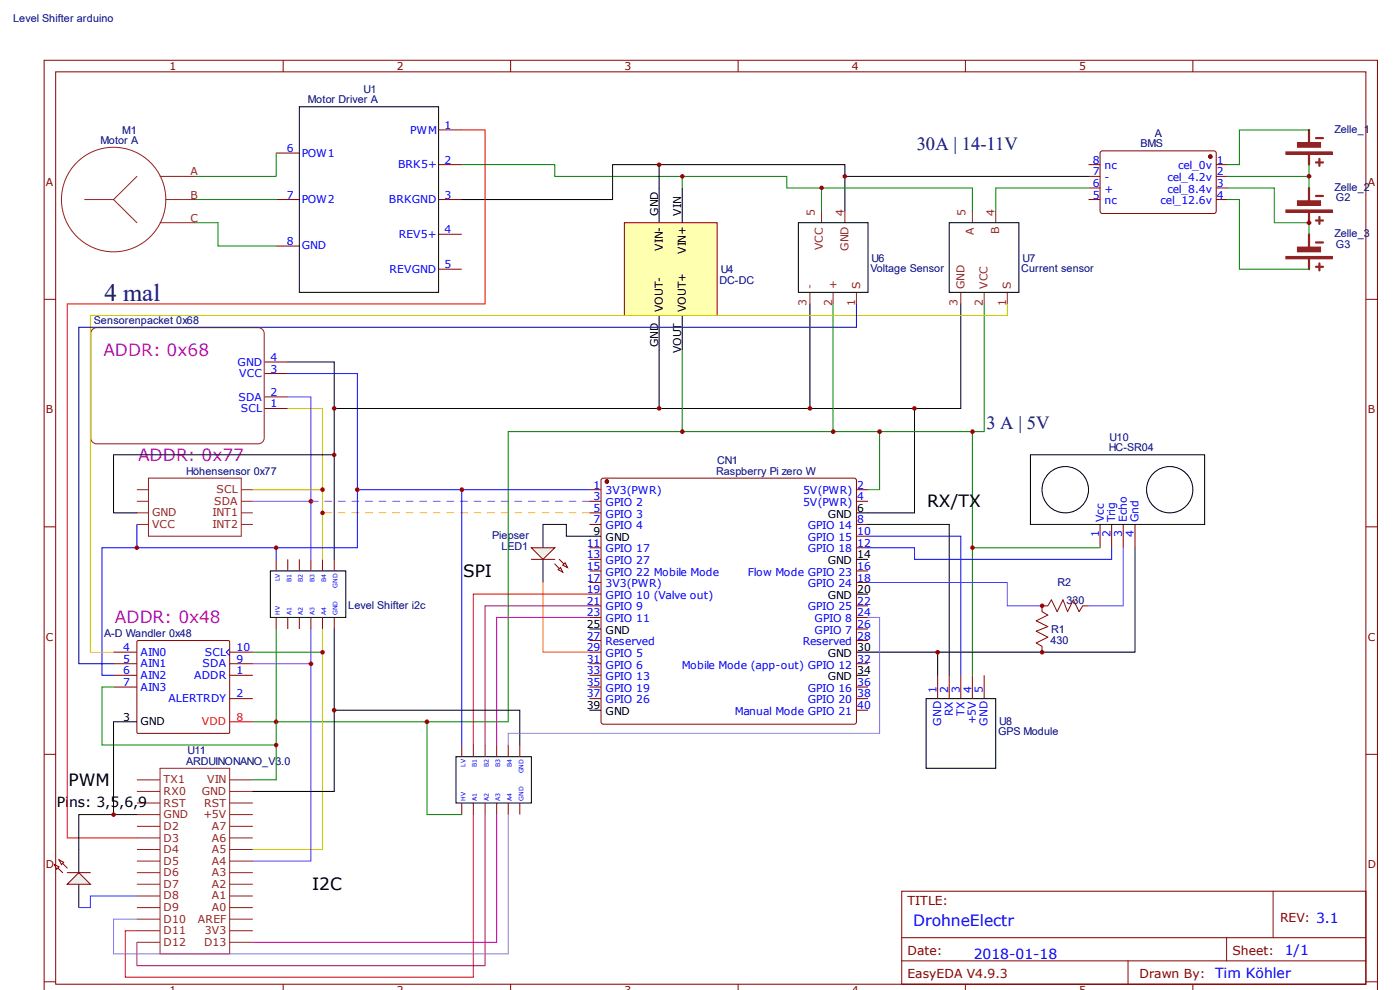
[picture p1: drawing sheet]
<svg xmlns="http://www.w3.org/2000/svg" width="297mm" height="210mm" viewBox="0 0 297 210" stroke-linecap="round" stroke-linejoin="round" font-family="sans-serif">
<g fill="none" stroke="#800" stroke-width=".21">
<path d="M9.4 12.8h282.8v197.1M9.4 12.8h.1M9.4 12.8v197.1M11.8 15.2h278v193.6h-278zM60.1 12.8v2.4M108.3 12.8v2.4M156.6 12.8v2.4M204.8 12.8v2.4M253.1 12.8v2.4M9.4 63.5h2.4M289.8 63.5h2.4M9.4 111.8h2.4"/>
<path d="M289.8 111.8h2.4M9.4 160h2.4M289.8 160h2.4M191.3 189.1h98.5v19.7h-98.5zM191.3 198.9h98.5M260.2 198.9v4.9M270.1 189.1v9.8M9.4 208.3h2.4M60.1 208.8v1.1M108.3 208.8v1.1M156.6 208.8v1.1M191.3 203.8h98.5"/>
<path d="M204.8 208.8v1.1M239.3 203.8v5M253.1 208.8v1.1M289.8 208.3h2.4"/>
</g>
<circle cx="128.7" cy="102.2" r=".37" fill="#800"/>
<g fill="none" stroke="#800" stroke-width=".21">
<path d="M127.6 101.7l.4-.3h53.2l.4 .3v51.7l-.4 .2h-53.4l-.3-.5z"/>
<circle cx="128.7" cy="102.2" r=".37"/>
</g>
<circle cx="128.7" cy="102.2" r=".37" fill="#800"/>
<g fill="none" stroke="#800" stroke-width=".21">
<path d="M125.1 103.9h2.4M125.1 106.3h2.4M125.1 108.8h2.4M125.1 111.3h2.4M125.1 116.2h2.4M125.1 118.7h2.4M181.7 103.9h2.4M181.7 106.3h2.4M181.7 111.3h2.4M181.7 116.2h2.4M181.7 113.7h2.4M125.1 121.1h2.4"/>
<path d="M125.1 123.6h2.4M125.1 126h2.4M125.1 128.5h2.4M125.1 131h2.4M125.1 135.9h2.4M125.1 138.3h2.4M181.7 121.1h2.4M181.7 123.6h2.4M181.7 128.5h2.4M181.7 131h2.4M181.7 135.9h2.4M181.7 133.4h2.4"/>
<path d="M125.1 140.8h2.4M125.1 143.3h2.4M125.1 145.8h2.4M125.1 148.2h2.4M181.7 140.8h2.4M181.7 145.8h2.4M181.7 148.2h2.4M181.7 150.7h2.4"/>
<circle cx="128.7" cy="102.2" r=".37"/>
</g>
<path d="M125.1 113.7h2.4M181.7 118.7h2.4M181.7 108.8h2.4M125.1 133.4h2.4M181.7 138.3h2.4M181.7 126h2.4M125.1 150.7h2.4M181.7 143.3h2.4" fill="none" stroke="#000" stroke-width=".21"/>
<path d="M277.7 27.6v2.9M277.7 32.5v2.4M279.2 34.5h1.5M279.2 29.3h1.5M279.9 33.7v1.5" fill="none" stroke="#8d2323" stroke-width=".47"/>
<path d="M272.8 32.2h9.8v.5h-9.8z" fill="#8d2323"/>
<path d="M272.8 32.2h9.8v.5h-9.8z" fill="none" stroke="#8d2323" stroke-width=".21"/>
<path d="M275.3 30.3h4.9v.9h-4.9z" fill="#8d2323"/>
<g fill="none" stroke="#8d2323" stroke-width=".21">
<path d="M29 37.4l-4.9 4.9M34 37.4h7.4M275.3 30.3h4.9v.9h-4.9zM17.9 42.3h6.2M24.1 42.3l4.9 4.9M34 47.2h7.4M35.2 42.3h6.2"/>
<circle cx="24.1" cy="42.3" r="11.1"/>
</g>
<path d="M63.5 22.6h29.5v39.4h-29.5zM115.2 111.3v4.9M115.2 118.7v4.9" fill="none" stroke="#000" stroke-width=".21"/>
<path d="M58.6 32.5h4.9M93 27.6h5M93 34.9h5M58.6 42.3h4.9M58.6 52.2h4.9M93 42.3h5M93 49.7h5M93 57.1h5" fill="none" stroke="#800" stroke-width=".21"/>
<path d="M58.6 32.5v4.9h-17.2M41.4 47.2h4.9v5h12.3M41.4 42.3h17.2" fill="none" stroke="#080" stroke-width=".21"/>
<path d="M112.7 116.2h5l-2.5 2.5z" fill="#efefef"/>
<path d="M112.7 116.2h5l-2.5 2.5zM117.7 119.6l1.7 1.8M118.7 118.7l1.7 1.7" fill="none" stroke="#800" stroke-width=".21"/>
<path d="M118.4 120.9l.5-.5 .5 1z" fill="#efefef"/>
<path d="M118.4 120.9l.5-.5 .5 1z" fill="none" stroke="#800" stroke-width=".21"/>
<path d="M119.4 119.9l.5-.5 .5 1z" fill="#efefef"/>
<path d="M56.1 79.2h4.9M56.1 76.8h4.9M56.1 86.7h4.9M56.1 84.2h4.9M112.7 118.7h5M119.4 119.9l.5-.5 .5 1z" fill="none" stroke="#800" stroke-width=".21"/>
<path d="M19.5 70l.6-.4 .4-.1h34.3a1.27 1.27 0 0 1 1.2 1.2v22.2a1.26 1.26 0 0 1-1.2 1.2h-34.3a1.23 1.23 0 0 1-1.2-1.2v-22.2zM29 103.9h2.5M29 106.3h2.5M29 108.8h2.5M29 111.3h2.5M31.5 101.4h19.7v12.3h-19.7zM51.2 103.9h2.4M51.2 106.3h2.4M51.2 108.8h2.4M51.2 111.3h2.4" fill="none" stroke="#8d2323" stroke-width=".21"/>
<circle cx="256.8" cy="33.2" r=".36" fill="#800"/>
<g fill="none" stroke="#800" stroke-width=".21">
<path d="M233.4 32.2l.5-.2 23.9 .1 .2 .4v12.5l-.5 .3-23.9-.1-.2-.4z"/>
<circle cx="256.8" cy="33.2" r=".36"/>
</g>
<circle cx="256.8" cy="33.2" r=".36" fill="#800"/>
<g fill="none" stroke="#800" stroke-width=".21">
<path d="M230.9 34.9h2.5M230.9 37.4h2.5M230.9 39.9h2.5M258 34.9h2.5M258 37.4h2.5M258 39.9h2.5M230.9 42.3h2.5M258 42.3h2.5"/>
<circle cx="256.8" cy="33.2" r=".36"/>
</g>
<path d="M277.7 39.9v2.9M277.7 44.8v2.4M279.2 46.8h1.5M279.2 41.6h1.5M279.9 46v1.5" fill="none" stroke="#8d2323" stroke-width=".47"/>
<path d="M272.8 44.5h9.8v.5h-9.8z" fill="#8d2323"/>
<path d="M272.8 44.5h9.8v.5h-9.8z" fill="none" stroke="#8d2323" stroke-width=".21"/>
<path d="M275.3 42.6h4.9v1h-4.9z" fill="#8d2323"/>
<path d="M275.3 42.6h4.9v1h-4.9z" fill="none" stroke="#8d2323" stroke-width=".21"/>
<path d="M277.7 49.7v3M277.7 54.7v2.4M279.2 56.6h1.5M279.2 51.4h1.5M279.9 55.9v1.5" fill="none" stroke="#8d2323" stroke-width=".47"/>
<path d="M272.8 54.4h9.8v.5h-9.8z" fill="#8d2323"/>
<path d="M272.8 54.4h9.8v.5h-9.8z" fill="none" stroke="#8d2323" stroke-width=".21"/>
<path d="M275.3 52.4h4.9v1h-4.9z" fill="#8d2323"/>
<path d="M275.3 52.4h4.9v1h-4.9z" fill="none" stroke="#8d2323" stroke-width=".21"/>
<path d="M260.5 37.4h17.2M277.7 27.6h-14.8v7.3h-2.4M277.7 34.9v5" fill="none" stroke="#080" stroke-width=".21"/>
<circle cx="277.7" cy="37.4" r=".49" fill="#c00"/>
<path d="M260.5 39.9h9.8v7.3h7.4v2.5" fill="none" stroke="#080" stroke-width=".21"/>
<circle cx="277.7" cy="47.3" r=".49" fill="#c00"/>
<path d="M260.5 42.3h2.4v14.8h14.8" fill="none" stroke="#080" stroke-width=".21"/>
<path d="M132.5 47.2h19.6v19.7h-19.6z" fill="#ffffb0"/>
<path d="M132.5 47.2h19.6v19.7h-19.6z" fill="none" stroke="#800000" stroke-width=".21"/>
<path d="M139.8 39.9v7.3M144.7 39.9v7.3M169.4 47.2h14.7v14.8h-14.7zM139.8 66.9v19.8h54.2v22.1h-9.9M144.7 66.9v7.4M171.8 64.5v22.2M57.4 121.1h16v9.9h-16zM184.1 138.3h14.8v5M24.1 153.1h4.9M196.5 148.2h14.7v14.8h-14.7zM96.7 160.5h16v9.8h-16zM16.7 187.6v4.9" fill="none" stroke="#000" stroke-width=".21"/>
<g fill="none" stroke="#800" stroke-width=".21">
<path d="M58.6 118.7v2.4M233.4 111.3v4.9M235.8 111.3v4.9M238.3 111.3v4.9M240.8 111.3v4.9M24.1 138.3h4.9M29.2 135.9l19.4 .1 .1 19.5-.2 .1h-19.2l-.2-.1-.1-19.4zM48.7 138.3h4.9M58.6 131v2.4M61 131v2.4M63.5 131v2.4M66 131v2.4"/>
<path d="M68.4 131v2.4M70.9 131v2.4M24.1 143.3h4.9M24.1 140.8h4.9M24.1 145.8h4.9M48.7 143.3h4.9M48.7 148.2h4.9M48.7 140.8h4.9M98 158v2.5M100.4 158v2.5M102.9 158v2.5M105.4 158v2.5"/>
<path d="M107.8 158v2.5M110.3 158v2.5M198.9 143.3v4.9M201.4 143.3v4.9M203.8 143.3v4.9M206.3 143.3v4.9M208.8 143.3v4.9M98 170.3v2.5M100.4 170.3v2.5M102.9 170.3v2.5M105.4 170.3v2.5M107.8 170.3v2.5"/>
<path d="M110.3 170.3v2.5"/>
</g>
<path d="M48.7 153.1h4.9" fill="none" stroke="#f00" stroke-width=".21"/>
<path d="M29 111.3v4.9h-7.4v27.1h2.5M48.7 137.6l-.7 .7 .7 .8" fill="none" stroke="#00f" stroke-width=".21"/>
<g fill="none" stroke="#8d2323" stroke-width=".21">
<path d="M174.3 44.8v2.4M179.2 44.8v2.4M206.3 44.8v2.4M211.2 44.8v2.4M171.8 62v2.5M176.7 62v2.5M181.7 62v2.5M203.8 62v2.5M208.8 62v2.5M213.7 62v2.5M29 177.8h5M29 175.3h5"/>
<path d="M29 172.8h5M29 170.3h5M29 167.9h5M29 165.4h5M34 163h14.7v39.4h-14.7zM48.7 177.8h4.9M48.7 175.3h4.9M48.7 172.8h4.9M48.7 170.3h4.9M48.7 167.9h4.9M48.7 165.4h4.9M29 199.9h5"/>
<path d="M29 197.4h5M29 195h5M29 192.5h5M29 190.1h5M29 187.6h5M29 185.1h5M29 182.7h5M29 180.2h5M48.7 199.9h4.9M48.7 197.4h4.9M48.7 195h4.9M48.7 192.5h4.9"/>
<path d="M48.7 190.1h4.9M48.7 187.6h4.9M48.7 185.1h4.9M48.7 182.7h4.9M48.7 180.2h4.9"/>
</g>
<path d="M105.4 172.8v27.1h-51.8" fill="none" stroke="#c0f" stroke-width=".21"/>
<path d="M102.9 172.8v32.1h-73.9v-5" fill="none" stroke="#c06" stroke-width=".21"/>
<path d="M100.4 172.8v34.5h-73.8v-9.9h2.4" fill="none" stroke="#c00" stroke-width=".21"/>
<path d="M176.7 64.5v27.1h-68.9v61.5" fill="none" stroke="#090" stroke-width=".21"/>
<circle cx="171.8" cy="86.6" r=".49" fill="#c00"/>
<path d="M230.9 37.4h-51.7v7.4M201.4 47.2h14.8v14.8h-14.8zM203.8 64.5v22.2h-9.8M115.2 111.3h4.9v2.4h5" fill="none" stroke="#000" stroke-width=".21"/>
<path d="M230.9 39.9h-19.7v4.9M206.3 91.6v51.7" fill="none" stroke="#080" stroke-width=".21"/>
<path d="M208.8 64.5v27.1h-22.2v12.3h-2.5" fill="none" stroke="#090" stroke-width=".21"/>
<circle cx="206.3" cy="91.6" r=".5" fill="#c00"/>
<path d="M144.7 39.9v-2.5h22.2v2.5h7.4M174.3 44.8v-4.9h32v4.9" fill="none" stroke="#060" stroke-width=".21"/>
<circle cx="174.3" cy="39.9" r=".49" fill="#c00"/>
<path d="M98 34.9h19.7v2.5h27" fill="none" stroke="#060" stroke-width=".21"/>
<circle cx="144.8" cy="37.4" r=".49" fill="#c00"/>
<path d="M179.2 37.4v-2.5h-49.2v7.4h-32" fill="none" stroke="#000" stroke-width=".21"/>
<circle cx="179.2" cy="37.4" r=".49" fill="#c00"/>
<path d="M139.8 34.9v5" fill="none" stroke="#000" stroke-width=".21"/>
<circle cx="139.8" cy="34.9" r=".49" fill="#c00"/>
<path d="M184.1 113.7h19.7v29.6" fill="none" stroke="#30c" stroke-width=".21"/>
<circle cx="194" cy="86.6" r=".49" fill="#c00"/>
<path d="M206.3 116.2h27.1" fill="none" stroke="#080" stroke-width=".21"/>
<circle cx="206.3" cy="116.2" r=".49" fill="#c00"/>
<path d="M144.7 74.3v17.3M176.7 91.6h9.9" fill="none" stroke="#080" stroke-width=".21"/>
<g fill="#c00">
<circle cx="176.7" cy="91.6" r=".5"/>
<circle cx="186.6" cy="91.6" r=".5"/>
<circle cx="144.7" cy="91.6" r=".5"/>
</g>
<path d="M61 118.7v2.4M63.5 118.7v2.4M66 118.7v2.4M68.4 118.7v2.4M70.9 118.7v2.4" fill="none" stroke="#800" stroke-width=".21"/>
<path d="M115.2 123.6v14.7h9.9" fill="none" stroke="#f60" stroke-width=".21"/>
<path d="M240.8 116.2v22.1h-41.9" fill="none" stroke="#000" stroke-width=".21"/>
<circle cx="198.9" cy="138.4" r=".5" fill="#c00"/>
<path d="M184.1 111.3h17.3v32" fill="none" stroke="#000" stroke-width=".21"/>
<path d="M184.1 116.2h9.9v2.5h41.8v-2.5" fill="none" stroke="#00f" stroke-width=".21"/>
<path d="M221.1 129.8l1.2 .7-2.5 1.2 2.5 1.2-2.5 1 2.5 1.3-2.5 1.2 1.3 .7" fill="none" stroke="#a00000" stroke-width=".21"/>
<path d="M221.1 128.5v1.3M221.1 137.1v1.2" fill="none" stroke="#800" stroke-width=".21"/>
<circle cx="221.1" cy="138.4" r=".49" fill="#c00"/>
<path d="M222.3 128.5l.8-1.2 1.2 2.5 1.2-2.5 1 2.5 1.2-2.5 1.2 2.5 .8-1.3" fill="none" stroke="#a00000" stroke-width=".21"/>
<path d="M221.1 128.5h1.2M229.7 128.5h1.2" fill="none" stroke="#800" stroke-width=".21"/>
<path d="M238.3 116.2v12.3h-7.4M184.1 123.6h29.6v4.9h7.4" fill="none" stroke="#90f" stroke-width=".21"/>
<circle cx="221.1" cy="128.5" r=".49" fill="#c00"/>
<path d="M58.6 133.4v19.7M53.6 153.1h54.2" fill="none" stroke="#080" stroke-width=".21"/>
<circle cx="58.6" cy="153.1" r=".5" fill="#c00"/>
<path d="M125.1 126h-24.7v32" fill="none" stroke="#c00" stroke-width=".21"/>
<path d="M125.1 128.5h-22.2v29.5" fill="none" stroke="#c06" stroke-width=".21"/>
<path d="M125.1 131h-19.7v27" fill="none" stroke="#c0f" stroke-width=".21"/>
<path d="M61 86.7h7.4v32M68.4 133.4v46.8h-14.8" fill="none" stroke="#f90" stroke-width=".21"/>
<path d="M61 84.2h5v34.5M53.6 106.3h12.4M66 133.4v49.3h-12.4" fill="none" stroke="#90f" stroke-width=".21"/>
<circle cx="66" cy="106.3" r=".5" fill="#c00"/>
<path d="M53.6 103.9h14.8" fill="none" stroke="#f90" stroke-width=".21"/>
<circle cx="68.4" cy="103.9" r=".5" fill="#c00"/>
<path d="M53.6 138.3h14.8" fill="none" stroke="#080" stroke-width=".21"/>
<circle cx="68.4" cy="138.4" r=".49" fill="#c00"/>
<path d="M53.6 140.8h12.4" fill="none" stroke="#90f" stroke-width=".21"/>
<circle cx="66" cy="140.8" r=".49" fill="#c00"/>
<path d="M125.1 106.3h-59.1" fill="none" stroke="#90f" stroke-width=".21" stroke-dasharray="1.4 1.4"/>
<path d="M125.1 108.8h-56.7" fill="none" stroke="#f90" stroke-width=".21" stroke-dasharray="1.4 1.4"/>
<circle cx="68.4" cy="108.8" r=".49" fill="#c00"/>
<path d="M58.6 153.1v12.3h-5" fill="none" stroke="#080" stroke-width=".21"/>
<path d="M61 79.2h14.8v24.7h49.3M58.6 116.2v2.5M98 103.9v54.1" fill="none" stroke="#00f" stroke-width=".21"/>
<circle cx="98" cy="103.9" r=".5" fill="#c00"/>
<path d="M139.8 86.7h-68.9v32" fill="none" stroke="#000" stroke-width=".21"/>
<circle cx="139.8" cy="86.6" r=".49" fill="#c00"/>
<path d="M70.9 133.4v34.5h-17.3M70.9 150.7h39.4v7.3" fill="none" stroke="#000" stroke-width=".21"/>
<circle cx="70.9" cy="150.7" r=".49" fill="#c00"/>
<path d="M75.8 103.9v12.3h-46.8" fill="none" stroke="#00f" stroke-width=".21"/>
<g fill="#c00">
<circle cx="75.8" cy="103.9" r=".5"/>
<circle cx="58.6" cy="116.2" r=".49"/>
<circle cx="29" cy="116.2" r=".49"/>
</g>
<path d="M70.9 96.5h-46.8v12.3h4.9" fill="none" stroke="#000" stroke-width=".21"/>
<circle cx="70.9" cy="96.5" r=".49" fill="#c00"/>
<path d="M61 76.8h9.9v9.9" fill="none" stroke="#000" stroke-width=".21"/>
<circle cx="70.9" cy="86.6" r=".49" fill="#c00"/>
<path d="M24.1 153.1v19.7h4.9" fill="none" stroke="#000" stroke-width=".21"/>
<path d="M24.1 145.8h-2.5v12.2h37" fill="none" stroke="#080" stroke-width=".21"/>
<circle cx="58.6" cy="158.1" r=".49" fill="#c00"/>
<path d="M16.7 180.2v4.9" fill="none" stroke="#000" stroke-width=".21"/>
<path d="M16.7 185.1l2.5 2.5h-4.9z" fill="#efefef"/>
<path d="M11.6 183.4l1.7 1.7M12.5 182.4l1.8 1.7M16.7 185.1l2.5 2.5h-4.9z" fill="none" stroke="#800" stroke-width=".21"/>
<path d="M12.5 182.4l1 .5-.5 .5z" fill="#efefef"/>
<path d="M12.5 182.4l1 .5-.5 .5z" fill="none" stroke="#800" stroke-width=".21"/>
<path d="M11.6 183.4l.9 .5-.5 .5z" fill="#efefef"/>
<path d="M11.6 183.4l.9 .5-.5 .5zM14.3 185.1h4.9" fill="none" stroke="#800" stroke-width=".21"/>
<g fill="none" stroke="#000" stroke-width=".21">
<path d="M218.6 96.5h37v14.8h-37z"/>
<circle cx="226" cy="103.9" r="4.9"/>
<circle cx="248.2" cy="103.9" r="4.9"/>
</g>
<path d="M213.7 64.5v2.4h-194.5v71.4h4.9" fill="none" stroke="#cc0" stroke-width=".21"/>
<path d="M181.7 64.5v4.9h-165v71.4h7.4" fill="none" stroke="#009" stroke-width=".21"/>
<path d="M184.1 131h2.5v24.6h-78.8v2.4" fill="none" stroke="#96c" stroke-width=".21"/>
<path d="M90.6 153.1v19.7h7.4" fill="none" stroke="#080" stroke-width=".21"/>
<circle cx="90.6" cy="153.1" r=".5" fill="#c00"/>
<path d="M98 27.6h4.9v36.9h-88.6v113.3h14.7" fill="none" stroke="#f00" stroke-width=".21"/>
<path d="M107.8 172.8v29.6h-83.7v-7.4h4.9" fill="none" stroke="#96c" stroke-width=".21"/>
<path d="M29 190.1h-9.8v2.4h-2.5" fill="none" stroke="#33f" stroke-width=".21"/>
<path d="M24.1 172.8h-7.4v7.4" fill="none" stroke="#000" stroke-width=".21"/>
<circle cx="24.1" cy="172.8" r=".49" fill="#c00"/>
<text font-size="5.2" fill="#000080" x="22.1" y="63.9">4 mal</text>
<g font-size="3.9" fill="#000080">
<text x="194.5" y="31.9">30A | 14-11V</text>
<text x="209.3" y="91">3 A | 5V</text>
</g>
<g font-size="3.6" fill="#c0f">
<text x="21.9" y="75.6">ADDR: 0x68</text>
<text x="29.3" y="97.7">ADDR: 0x77</text>
<text x="24.4" y="132.2">ADDR: 0x48</text>
</g>
<g font-size="3.6">
<text x="196.7" y="107.6">RX/TX</text>
<text x="98.3" y="122.4">SPI</text>
<text x="14.5" y="166.7">PWM</text>
<text x="66.3" y="188.8">I2C</text>
</g>
<text font-size="3.3" fill="#00f" x="193.8" y="196.5">DrohneElectr</text>
<text font-size="3" x="12.1" y="171.1">Pins: 3,5,6,9</text>
<g font-size="3" fill="#00f">
<text x="206.6" y="203.4">2018-01-18</text>
<text x="272.5" y="202.7">1/1</text>
</g>
<g font-size="2.6" fill="#800">
<text x="192.5" y="192.1">TITLE:</text>
<text x="271.6" y="195.5">REV: 3.1</text>
<text x="192.5" y="202.6">Date:</text>
<text x="261.5" y="202.6">Sheet:</text>
<text x="192.5" y="207.6">EasyEDA V4.9.3</text>
<text x="241.8" y="207.6">Drawn By: Tim Köhler</text>
</g>
<g font-size="2.3" fill="#000080">
<text x="2.8" y="4.7">Level Shifter arduino</text>
<text x="65.3" y="21.9">Motor Driver A</text>
<text x="77.1" y="19.7">U1</text>
<text x="26" y="28.3">M1</text>
<text x="245" y="29">A</text>
<text x="283.1" y="28.2">Zelle_1</text>
<text x="21.3" y="30.5">Motor A</text>
<text x="242" y="31.3">BMS</text>
<text x="283.1" y="40.5">Zelle_2</text>
<text x="283.4" y="42.7">G2</text>
<text x="283.1" y="50.3">Zelle_3</text>
<text x="283.4" y="52.6">G3</text>
<text x="152.9" y="58">U4</text>
<text x="184.7" y="57.7">Voltage Sensor</text>
<text x="184.9" y="55.5">U6</text>
<text x="216.7" y="57.7">Current sensor</text>
<text x="216.9" y="55.5">U7</text>
<text x="152.7" y="60.2">DC-DC</text>
<text x="19.9" y="68.8">Sensorenpacket 0x68</text>
<text x="235.2" y="95.8">HC-SR04</text>
<text x="235.4" y="93.5">U10</text>
<text x="39.5" y="100.7">Höhensensor 0x77</text>
<text x="151.9" y="100.7">Raspberry Pi zero W</text>
<text x="152.1" y="98.5">CN1</text>
<text x="104.4" y="114.3">Piepser</text>
<text x="106.4" y="116.7">LED1</text>
<text x="224.4" y="124.2">R2</text>
<text x="73.9" y="129.2">Level Shifter i2c</text>
<text x="226.2" y="128.2">330</text>
<text x="22.1" y="135.2">A-D Wandler 0x48</text>
<text x="222.8" y="136.6">430</text>
<text x="223" y="134.2">R1</text>
<text x="211.7" y="156">GPS Module</text>
<text x="212" y="153.8">U8</text>
<text x="39.8" y="160">U11</text>
<text x="39.5" y="162.3">ARDUINONANO_V3.0</text>
</g>
<g font-size="2.3" fill="#800">
<text x="35.9" y="14.9">1</text>
<text x="84.2" y="14.9">2</text>
<text x="132.5" y="14.9">3</text>
<text x="180.7" y="14.9">4</text>
<text x="229" y="14.9">5</text>
<text x="9.7" y="39.4">A</text>
<text x="290.2" y="39.4">A</text>
<text x="9.7" y="87.7">B</text>
<text x="290.2" y="87.7">B</text>
<text x="9.7" y="135.9">C</text>
<text x="290.2" y="135.9">C</text>
<text x="9.7" y="184.1">D</text>
<text x="290.2" y="184.1">D</text>
<text x="35.9" y="210.9">1</text>
<text x="84.2" y="210.9">2</text>
<text x="132.5" y="210.9">3</text>
<text x="180.7" y="210.9">4</text>
<text x="229" y="210.9">5</text>
</g>
<g font-size="2.3" fill="#00f">
<text x="87" y="28.3">PWM</text>
<text x="94.3" y="27.3">1</text>
<text x="60.8" y="32.3">6</text>
<text x="64" y="33.2">POW1</text>
<text x="84.5" y="35.7">BRK5+</text>
<text x="94.3" y="34.7">2</text>
<text x="231.8" y="34.7">8</text>
<text x="234.3" y="35.9">nc</text>
<text x="249.9" y="35.9">cel_0v</text>
<text x="258.1" y="34.7">1</text>
<text x="231.8" y="39.6">6</text>
<text x="231.8" y="37.2">7</text>
<text x="234.3" y="40.9">+</text>
<text x="234.3" y="38.4">-</text>
<text x="247.7" y="38.4">cel_4.2v</text>
<text x="247.7" y="40.9">cel_8.4v</text>
<text x="258.1" y="37.2">2</text>
<text x="258.1" y="39.6">3</text>
<text x="60.8" y="42.1">7</text>
<text x="64" y="43.1">POW2</text>
<text x="82.5" y="43.1">BRKGND</text>
<text x="94.3" y="42.1">3</text>
<text x="231.8" y="42.1">5</text>
<text x="234.3" y="43.3">nc</text>
<text x="246.2" y="43.3">cel_12.6v</text>
<text x="258.1" y="42.1">4</text>
<text x="60.8" y="51.9">8</text>
<text x="64" y="52.9">GND</text>
<text x="84.6" y="50.5">REV5+</text>
<text x="94.3" y="49.5">4</text>
<text x="82.6" y="57.9">REVGND</text>
<text x="94.3" y="56.9">5</text>
<text x="50.4" y="77.6">GND</text>
<text x="57.4" y="76.6">4</text>
<text x="50.8" y="80">VCC</text>
<text x="57.4" y="83.9">2</text>
<text x="57.4" y="79">3</text>
<text x="50.6" y="85">SDA</text>
<text x="51.1" y="87.4">SCL</text>
<text x="57.4" y="86.4">1</text>
<text x="125.9" y="103.7">1</text>
<text x="125.9" y="106.1">3</text>
<text x="128.4" y="104.9">3V3(PWR)</text>
<text x="128.4" y="107.4">GPIO 2</text>
<text x="170.4" y="107.4">5V(PWR)</text>
<text x="170.4" y="104.9">5V(PWR)</text>
<text x="181.8" y="106.1">4</text>
<text x="181.8" y="103.7">2</text>
<text x="125.9" y="108.6">5</text>
<text x="125.9" y="111">7</text>
<text x="128.4" y="109.8">GPIO 3</text>
<text x="128.4" y="112.3">GPIO 4</text>
<text x="171.4" y="112.3">GPIO 14</text>
<text x="181.8" y="113.5">10</text>
<text x="181.8" y="111">8</text>
<text x="234.1" y="110.8" transform="rotate(-90 234.1 110.8)">Vcc</text>
<text x="236.6" y="110.8" transform="rotate(-90 236.6 110.8)">Trig</text>
<text x="239.1" y="110.8" transform="rotate(-90 239.1 110.8)">Echo</text>
<text x="241.6" y="110.8" transform="rotate(-90 241.6 110.8)">Gnd</text>
<text x="124.5" y="115.9">11</text>
<text x="124.5" y="118.4">13</text>
<text x="128.4" y="117.2">GPIO 17</text>
<text x="128.4" y="119.7">GPIO 27</text>
<text x="171.4" y="117.2">GPIO 18</text>
<text x="171.4" y="114.7">GPIO 15</text>
<text x="181.8" y="115.9">12</text>
<text x="233.2" y="114" transform="rotate(-90 233.2 114)">1</text>
<text x="235.6" y="114" transform="rotate(-90 235.6 114)">2</text>
<text x="238.1" y="114" transform="rotate(-90 238.1 114)">3</text>
<text x="240.5" y="114" transform="rotate(-90 240.5 114)">4</text>
<text x="124.5" y="120.9">15</text>
<text x="124.5" y="123.4">17</text>
<text x="124.5" y="125.8">19</text>
<text x="128.4" y="122.1">GPIO 22 Mobile Mode</text>
<text x="128.4" y="124.6">3V3(PWR)</text>
<text x="158.7" y="122.1">Flow Mode GPIO 23</text>
<text x="171.4" y="124.6">GPIO 24</text>
<text x="181.8" y="123.4">18</text>
<text x="181.8" y="120.9">16</text>
<text x="124.5" y="128.3">21</text>
<text x="124.5" y="130.7">23</text>
<text x="128.4" y="127">GPIO 10 (Valve out)</text>
<text x="128.4" y="129.5">GPIO 9</text>
<text x="128.4" y="132">GPIO 11</text>
<text x="171.4" y="129.5">GPIO 25</text>
<text x="172.8" y="132">GPIO 8</text>
<text x="181.8" y="130.7">24</text>
<text x="181.8" y="128.3">22</text>
<text x="124.5" y="135.7">27</text>
<text x="128.4" y="136.9">Reserved</text>
<text x="170.3" y="136.9">Reserved</text>
<text x="172.8" y="134.5">GPIO 7</text>
<text x="181.8" y="135.7">28</text>
<text x="181.8" y="133.2">26</text>
<text x="26.1" y="138.1">4</text>
<text x="26.1" y="140.6">5</text>
<text x="26.1" y="143">6</text>
<text x="29.8" y="139.1">AIN0</text>
<text x="29.8" y="141.6">AIN1</text>
<text x="43" y="141.6">SDA</text>
<text x="43.4" y="139.1">SCL</text>
<text x="50.2" y="143">1</text>
<text x="50.2" y="140.6">9</text>
<text x="50.2" y="138.1">10</text>
<text x="124.5" y="138.1">29</text>
<text x="124.5" y="140.6">31</text>
<text x="124.5" y="143">33</text>
<text x="128.4" y="139.4">GPIO 5</text>
<text x="128.4" y="141.8">GPIO 6</text>
<text x="144.7" y="141.8">Mobile Mode (app-out) GPIO 12</text>
<text x="181.8" y="140.6">32</text>
<text x="26.1" y="145.5">7</text>
<text x="29.8" y="144">AIN2</text>
<text x="29.8" y="146.5">AIN3</text>
<text x="35.7" y="149">ALERTRDY</text>
<text x="41.2" y="144">ADDR</text>
<text x="50.2" y="148">2</text>
<text x="124.5" y="145.5">35</text>
<text x="124.5" y="148">37</text>
<text x="128.4" y="144.3">GPIO 13</text>
<text x="128.4" y="146.7">GPIO 19</text>
<text x="128.4" y="149.2">GPIO 26</text>
<text x="171.4" y="149.2">GPIO 20</text>
<text x="171.4" y="146.7">GPIO 16</text>
<text x="181.8" y="148">38</text>
<text x="181.8" y="145.5">36</text>
<text x="198.7" y="147" transform="rotate(-90 198.7 147)">1</text>
<text x="201.2" y="147" transform="rotate(-90 201.2 147)">2</text>
<text x="203.6" y="147" transform="rotate(-90 203.6 147)">3</text>
<text x="206.1" y="147" transform="rotate(-90 206.1 147)">4</text>
<text x="208.5" y="147" transform="rotate(-90 208.5 147)">5</text>
<text x="155.9" y="151.7">Manual Mode GPIO 21</text>
<text x="181.8" y="150.5">40</text>
<text x="199.7" y="153.9" transform="rotate(-90 199.7 153.9)">GND</text>
<text x="202.1" y="152" transform="rotate(-90 202.1 152)">RX</text>
<text x="204.6" y="151.8" transform="rotate(-90 204.6 151.8)">TX</text>
<text x="207.1" y="153.6" transform="rotate(-90 207.1 153.6)">+5V</text>
<text x="209.5" y="153.9" transform="rotate(-90 209.5 153.9)">GND</text>
</g>
<g font-size="2.3" fill="#8d2323">
<text x="40.4" y="37.2">A</text>
<text x="40.4" y="42.1">B</text>
<text x="40.4" y="47">C</text>
<text x="172.8" y="45.8" transform="rotate(-90 172.8 45.8)">5</text>
<text x="179" y="45.8" transform="rotate(-90 179 45.8)">4</text>
<text x="204.8" y="45.8" transform="rotate(-90 204.8 45.8)">5</text>
<text x="211" y="45.8" transform="rotate(-90 211 45.8)">4</text>
<text x="174.6" y="53.1" transform="rotate(-90 174.6 53.1)">VCC</text>
<text x="180" y="53.2" transform="rotate(-90 180 53.2)">GND</text>
<text x="206.6" y="49.9" transform="rotate(-90 206.6 49.9)">A</text>
<text x="212" y="49.7" transform="rotate(-90 212 49.7)">B</text>
<text x="171.1" y="65" transform="rotate(-90 171.1 65)">3</text>
<text x="172.6" y="61.3" transform="rotate(-90 172.6 61.3)">-</text>
<text x="176.5" y="65" transform="rotate(-90 176.5 65)">2</text>
<text x="177.5" y="61.3" transform="rotate(-90 177.5 61.3)">+</text>
<text x="181.4" y="65" transform="rotate(-90 181.4 65)">1</text>
<text x="182.5" y="61.3" transform="rotate(-90 182.5 61.3)">S</text>
<text x="203.1" y="65" transform="rotate(-90 203.1 65)">3</text>
<text x="204.6" y="61.3" transform="rotate(-90 204.6 61.3)">GND</text>
<text x="208.5" y="65" transform="rotate(-90 208.5 65)">2</text>
<text x="209.5" y="61.3" transform="rotate(-90 209.5 61.3)">VCC</text>
<text x="213.5" y="65" transform="rotate(-90 213.5 65)">1</text>
<text x="214.5" y="61.3" transform="rotate(-90 214.5 61.3)">S</text>
<text x="45.4" y="107.1">SDA</text>
<text x="45.9" y="104.6">SCL</text>
<text x="32.3" y="109.6">GND</text>
<text x="32.3" y="112">VCC</text>
<text x="45.1" y="109.6">INT1</text>
<text x="45.1" y="112">INT2</text>
<text x="34.7" y="166.2">TX1</text>
<text x="43.9" y="166.2">VIN</text>
<text x="34.7" y="173.6">GND</text>
<text x="34.7" y="171.1">RST</text>
<text x="34.7" y="168.7">RX0</text>
<text x="42.8" y="168.7">GND</text>
<text x="43.1" y="173.6">+5V</text>
<text x="43.3" y="171.1">RST</text>
<text x="34.7" y="178.5">D3</text>
<text x="34.7" y="176.1">D2</text>
<text x="44.9" y="176.1">A7</text>
<text x="44.9" y="178.5">A6</text>
<text x="34.7" y="185.9">D6</text>
<text x="34.7" y="183.4">D5</text>
<text x="34.7" y="181">D4</text>
<text x="44.9" y="181">A5</text>
<text x="44.9" y="183.4">A4</text>
<text x="44.9" y="185.9">A3</text>
<text x="34.7" y="190.8">D8</text>
<text x="34.7" y="188.3">D7</text>
<text x="44.9" y="188.3">A2</text>
<text x="44.9" y="190.8">A1</text>
<text x="34.7" y="195.7">D10</text>
<text x="34.7" y="193.3">D9</text>
<text x="42" y="195.7">AREF</text>
<text x="44.9" y="193.3">A0</text>
<text x="34.7" y="200.7">D12</text>
<text x="34.7" y="198.2">D11</text>
<text x="43.3" y="200.7">D13</text>
<text x="43.4" y="198.2">3V3</text>
</g>
<g font-size="2.3">
<text x="139.6" y="45.8" transform="rotate(-90 139.6 45.8)">GND</text>
<text x="144.5" y="45.8" transform="rotate(-90 144.5 45.8)">VIN</text>
<text x="140.6" y="53.2" transform="rotate(-90 140.6 53.2)">VIN-</text>
<text x="145.5" y="53.9" transform="rotate(-90 145.5 53.9)">VIN+</text>
<text x="140.6" y="66.3" transform="rotate(-90 140.6 66.3)">VOUT-</text>
<text x="145.5" y="66.3" transform="rotate(-90 145.5 66.3)">VOUT+</text>
<text x="139.6" y="73.7" transform="rotate(-90 139.6 73.7)">GND</text>
<text x="144.5" y="75" transform="rotate(-90 144.5 75)">VOUT</text>
<text x="125.9" y="113.5">9</text>
<text x="175.6" y="109.8">GND</text>
<text x="181.8" y="108.6">6</text>
<text x="128.4" y="114.7">GND</text>
<text x="175.6" y="119.7">GND</text>
<text x="181.8" y="118.4">14</text>
<text x="181.8" y="125.8">20</text>
<text x="175.6" y="127">GND</text>
<text x="124.5" y="133.2">25</text>
<text x="128.4" y="134.5">GND</text>
<text x="175.6" y="139.4">GND</text>
<text x="181.8" y="143">34</text>
<text x="181.8" y="138.1">30</text>
<text x="175.6" y="144.3">GND</text>
<text x="26.1" y="152.9">3</text>
<text x="29.8" y="153.9">GND</text>
<text x="124.5" y="150.5">39</text>
<text x="128.4" y="151.7">GND</text>
</g>
<g font-size="2.3" fill="#f00">
<text x="42.8" y="153.9">VDD</text>
<text x="50.2" y="152.9">8</text>
</g>
<g font-size="1.3" fill="#00f">
<text x="59.4" y="123.2" transform="rotate(-90 59.4 123.2)">LV</text>
<text x="61.8" y="123.4" transform="rotate(-90 61.8 123.4)">B1</text>
<text x="64.3" y="123.4" transform="rotate(-90 64.3 123.4)">B2</text>
<text x="66.7" y="123.4" transform="rotate(-90 66.7 123.4)">B3</text>
<text x="69.2" y="123.4" transform="rotate(-90 69.2 123.4)">B4</text>
<text x="71.6" y="124.6" transform="rotate(-90 71.6 124.6)">GND</text>
<text x="59.4" y="130.5" transform="rotate(-90 59.4 130.5)">HV</text>
<text x="61.8" y="130.5" transform="rotate(-90 61.8 130.5)">A1</text>
<text x="64.3" y="130.5" transform="rotate(-90 64.3 130.5)">A2</text>
<text x="66.7" y="130.5" transform="rotate(-90 66.7 130.5)">A3</text>
<text x="69.2" y="130.5" transform="rotate(-90 69.2 130.5)">A4</text>
<text x="71.6" y="130.5" transform="rotate(-90 71.6 130.5)">GND</text>
<text x="98.7" y="162.6" transform="rotate(-90 98.7 162.6)">LV</text>
<text x="101.2" y="162.8" transform="rotate(-90 101.2 162.8)">B1</text>
<text x="103.7" y="162.8" transform="rotate(-90 103.7 162.8)">B2</text>
<text x="106.1" y="162.8" transform="rotate(-90 106.1 162.8)">B3</text>
<text x="108.6" y="162.8" transform="rotate(-90 108.6 162.8)">B4</text>
<text x="111" y="164" transform="rotate(-90 111 164)">GND</text>
<text x="98.7" y="169.9" transform="rotate(-90 98.7 169.9)">HV</text>
<text x="101.2" y="169.9" transform="rotate(-90 101.2 169.9)">A1</text>
<text x="103.7" y="169.9" transform="rotate(-90 103.7 169.9)">A2</text>
<text x="106.1" y="169.9" transform="rotate(-90 106.1 169.9)">A3</text>
<text x="108.6" y="169.9" transform="rotate(-90 108.6 169.9)">A4</text>
<text x="111" y="169.9" transform="rotate(-90 111 169.9)">GND</text>
</g>
</svg>
